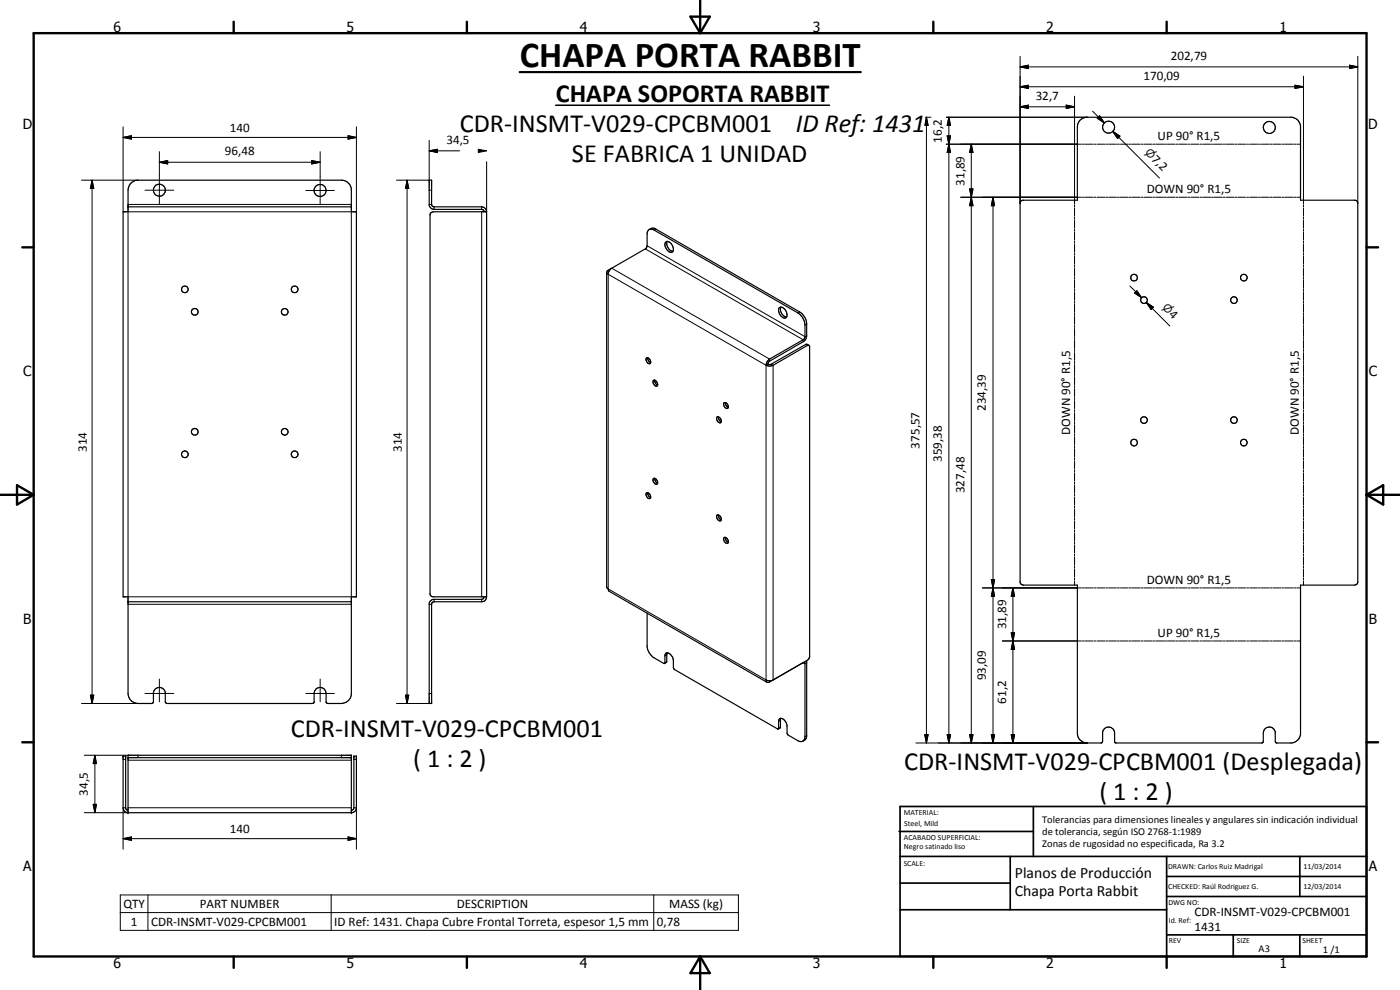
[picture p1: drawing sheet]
<svg xmlns="http://www.w3.org/2000/svg" width="420mm" height="297mm" viewBox="0 0 420 297" stroke-linecap="round" stroke-linejoin="round" font-family="sans-serif">
<g fill="none" stroke="#000" stroke-width=".35">
<path d="M324.2 36l1.7-.8h61.8a2.97 2.97 0 0 1 2.6 2.6v22.3h16.4l.5 .1 .3 .6v114l-.2 .4-.8 .4h-16.2v44.7a3.1 3.1 0 0 1-2.6 2.6h-4.6l-.4-.5v-2.8a1.82 1.82 0 0 0-1.9-1.4 1.82 1.82 0 0 0-1.7 1.8v2.6l-.3 .3h-44l-.3-.5v-2.4a1.82 1.82 0 0 0-1.6-1.8 1.82 1.82 0 0 0-2 1.4v2.8l-.2 .4-4.8 .1a3 3 0 0 1-2.6-2.9v-44.4h-16.2l-.6-.3-.4-.5v-114l.4-.6 .4-.1h16.4v-22l.2-1.1zM39.3 54.9a2.79 2.79 0 0 1 2.1-.8h61a3 3 0 0 1 3 2.6v6.8h1.6v115.6h-1.6v29.3a3 3 0 0 1-3 2.7l-4.2-.1-.3-.3v-2.6a1.8 1.8 0 0 0-1.8-1.9 1.8 1.8 0 0 0-1.8 1.9v2.6l-.5 .4h-43.7l-.5-.5v-2.8a1.8 1.8 0 0 0-1.8-1.6 1.8 1.8 0 0 0-1.8 1.6v2.8l-.2 .3-4.4 .2a3 3 0 0 1-3-3v-29h-1.5v-115.6h1.5v-6.4l.3-1.2zM38.4 62.1h67M145.3 63.5l-.1-.3-.6-.4h-14.3l-.9-.2-.6-1v-7.5h.7v7.2l.4 .7 14.7 .1a1.52 1.52 0 0 1 1.4 1.4M146 63.5h-16l-.8 .4-.1 .4v114l.3 .6 .6 .2h16M146 63.5v115.6M194.8 68.9l1-.4 .8 .1 43.4 25a4.9 4.9 0 0 1 2.1 3.3v4.1l-.6 1.2-10.5 6.2-.5 .9M199.8 72.6a1.41 1.41 0 0 1 2 1.1 1.22 1.22 0 0 1-.3 2 2.29 2.29 0 0 1-1.7-3.1zM200.2 72.4a2.41 2.41 0 0 0 1.8 3M182.1 81.7l.4 .6 .2-.8 .7-.9 10.4-6.1 .4-.8v-3.7a1.25 1.25 0 0 1 .8-1.2 1.25 1.25 0 0 1 1.3 .2l43.2 24.9a4.7 4.7 0 0 1 2.1 3.6v3.5l-.3 .7-10.6 6.2-.6 .9-.2 .8M182.1 81.7l.1 94.7 .6 1 47.4 27.3M183.5 80.5l-1.2 .7-.2 .5"/>
<path d="M233.9 92.3a1.96 1.96 0 0 1 2.3 2.2 .84 .84 0 0 1-.6 .9 .84 .84 0 0 1-1-.4 2.23 2.23 0 0 1-.7-2.7zM234.3 92.2a2.33 2.33 0 0 0 1.7 2.9M194 107.5a.99 .99 0 0 1 1.1 .4 .99 .99 0 0 1-.1 1.2 1.21 1.21 0 0 1-1-1.6zM194.4 107.4a1.44 1.44 0 0 0 .9 1.4M196 114.2a1.05 1.05 0 0 1 1.4 1.2 .55 .55 0 0 1-.5 .5 .55 .55 0 0 1-.6-.5l-.3-.4zM196.5 114.1a1.44 1.44 0 0 0 .9 1.5M229.9 109.6l1.1 .3 1-.3 10.3-5.9 .4-.1 .3 .3v93.2l-.7 1-10.5 6-1.1 .2-.8-.3 .3 .7M230.5 109.3l-.6 .3M242.8 103.6l-.9-.3-10.6 6h-.8M215.1 125.2a1.02 1.02 0 0 1 1.2 .4 1.02 1.02 0 0 1-.1 1.3 1.26 1.26 0 0 1-1.1-1.7zM215.6 125.1l.1 .8 .7 .6M217.2 120.9a1.11 1.11 0 0 1 1.3 1.5 1.02 1.02 0 0 1-1.2-.3 1.02 1.02 0 0 1-.1-1.2z"/>
<path d="M217.7 120.8a1.49 1.49 0 0 0 .9 1.4M194 147.9a1.06 1.06 0 0 1 1.1 .5 1.06 1.06 0 0 1-.1 1.2 1.21 1.21 0 0 1-1-1.7zM194.4 147.8l.4 1.2 .5 .3M196 143.7a1 1 0 0 1 1.2 .3 1 1 0 0 1 0 1.2 1.23 1.23 0 0 1-1.2-1.5zM196.5 143.5a1.44 1.44 0 0 0 .9 1.5M215.2 154.6a1.07 1.07 0 0 1 1.1 .5 1.07 1.07 0 0 1-.1 1.2 1.21 1.21 0 0 1-1-1.7zM215.6 154.5l.1 .8 .7 .7M145.3 179.1l-.1 .4-.6 .3h-14.6l-1.1 .9-.1 30.4h.7l.1-30.2 .7-.3h14.3a1.45 1.45 0 0 0 1.4-1.5M217.2 161.4a1.01 1.01 0 0 1 1.2 .4 1.01 1.01 0 0 1-.1 1.2 1.27 1.27 0 0 1-1.1-1.6zM217.7 161.2a1.38 1.38 0 0 0 .9 1.5M38.4 180.6h67M194.2 183.9v10.2a5 5 0 0 0 1.8 3.1l3.4 1.9 .1-2.3a.89 .89 0 0 1 .7-.9 .89 .89 0 0 1 1 .5l.8 1 .1 2.9 .2 .5 31.3 17.9"/>
<path d="M200.2 195.9l-.1 2.6-.6 .6M242 198.3l.1 22.7-.3 .7-.9 .7M230.2 204.7l.8-.1 10-5.8 .5 .1 .1 22.1-.2 .9-.5 .5M234.3 215.5a2.5 2.5 0 0 1 1.9 2.4v2.1l.3 .6 3.2 1.8h1.2M234.3 215.5l-.5 .5-.2 2.7M234.3 215.5l-.1 2.7-.6 .5M38.4 227.3h67M38.4 243.8v-17.2h67v17.2M38.4 243.1l-.6-.4-.1-.3v-15.5h-.8v15.5l.5 1 .8 .4h67.5l1-.6 .3-.8v-15.5h-.8v15.5l-.2 .5-.6 .2"/>
<circle cx="332.7" cy="38.1" r="1.8"/>
<circle cx="380.9" cy="38.2" r="1.79"/>
<circle cx="47.8" cy="57.1" r="1.79"/>
<circle cx="96.1" cy="57.1" r="1.81"/>
<circle cx="55.5" cy="86.8" r="1.01"/>
<circle cx="58.4" cy="93.5" r="1"/>
<circle cx="85.4" cy="93.6" r="1.01"/>
<circle cx="88.4" cy="86.8" r="1"/>
<circle cx="340.3" cy="83.3" r="1"/>
<circle cx="343.3" cy="90" r=".98"/>
<circle cx="370.3" cy="90" r="1"/>
<circle cx="373.3" cy="83.3" r=".99"/>
<circle cx="55.5" cy="136.3" r="1.01"/>
<circle cx="58.5" cy="129.5" r="1"/>
<circle cx="85.5" cy="129.5" r=".99"/>
<circle cx="88.4" cy="136.3" r="1"/>
<circle cx="340.4" cy="132.8" r="1"/>
<circle cx="343.3" cy="126" r=".99"/>
<circle cx="370.3" cy="126" r=".99"/>
<circle cx="373.3" cy="132.8" r="1"/>
</g>
<g fill="none" stroke="#000" stroke-width=".3">
<path d="M306.1 16.9v44.1M405 19.6l2.5 .5-2.5 .5zM407.5 16.9v44.1M36.9 38.1v25.4M107 38.1v25.4M277.7 35.2h1.7M278 35.2l.5 2.4h-1zM278 35.2v187.7M278 35.2l.5 2.4h-.8M278 35.2l-.3 1.5M284 35.2h42.3M284.8 35.2l.5 2.4h-1z"/>
<path d="M284.8 35.2v187.7M306.1 32l2.5-.5v1.1zM306.1 26l2.5-.4v.9zM306.1 20.1l2.5-.5v1zM306.1 32h16.4M306.1 26h85.1M306.1 20.1h101.4M320 31.5l2.5 .5-2.5 .6zM322.5 28.9v32.4M327.9 33.4l3.5 3.5M329.3 35.5l.7-.7 1.4 2.1zM330 34.8l1.4 2.1-2.1-1.4z"/>
<path d="M334 39.4l2.1 1.5-.7 .7zM334 39.4l14 14M388.7 25.6l2.5 .4-2.5 .5zM391.2 22.9v38.4M24.5 54.1h16.9M27.6 54.1l.5 2.5h-1zM27.6 54.1v157M36.9 41.2l2.5-.5v1zM36.9 41.2h70.1M43.5 57.1h8.6M47.8 48.7l2.5-.5v1zM47.8 45.5v15.9"/>
<path d="M47.8 48.7h48.3M91.8 57.1h8.6M93.5 48.2l2.6 .5-2.6 .5zM96.1 45.5v16M104.5 40.7l2.5 .5-2.5 .5zM122.2 54.1l.5 2.5h-1zM122.2 54.1v157M128.8 45.3l2.5-.5v1zM128.8 57.1h.7M128.8 42.1v12h-9.8M128.8 45.3h9.2M143.5 44.8l2.5 .5-2.5 .5z"/>
<path d="M146 48.5v15M284 43.3h40.5M284.3 40.8h1l-.5 2.5zM284.3 40.8l1 5h-1l1-5zM284.8 43.3l.5 2.5h-1zM288.3 59.2h36.2M291 56.7h1l-.5 2.5zM291 56.7l1 5h-1l1-5zM291.5 59.2l.5 2.5h-1zM291.5 43.3l.5 2.5h-1zM291.5 43.3v179.6M298 59.2l.5 2.5h-1z"/>
<path d="M298 59.2v163.7M324.8 59.2h.6M324.8 43.3h.6M325.7 59.2h2.3M325.7 43.3h2.3M328.3 59.2h.6M328.3 43.3h.6M329.2 59.2h2.3M329.2 43.3h2.3M331.8 59.2h.6M331.8 43.3h.6M332.7 59.2h2.4"/>
<path d="M332.7 43.3h2.4M335.4 59.2h.5M335.4 43.3h.5M336.2 59.2h2.4M336.2 43.3h2.4M338.9 59.2h.6M338.9 43.3h.6M339.8 59.2h2.3M339.8 43.3h2.3M342.4 59.2h.6M342.4 43.3h.6M343.3 59.2h2.3"/>
<path d="M343.3 43.3h2.3M345.9 59.2h.6M345.9 43.3h.6M346.8 59.2h2.4M346.8 43.3h2.4M349.5 59.2h.5M349.5 43.3h.5M350.3 59.2h2.4M350.3 43.3h2.4M353 59.2h.6M353 43.3h.6M353.9 59.2h2.3"/>
<path d="M353.9 43.3h2.3M356.5 59.2h.6M356.5 43.3h.6M357.4 59.2h2.3M357.4 43.3h2.3M360.1 59.2h.5M360.1 43.3h.5M360.9 59.2h2.4M360.9 43.3h2.4M363.6 59.2h.6M363.6 43.3h.6M364.4 59.2h2.4"/>
<path d="M364.4 43.3h2.4M367.1 59.2h.6M367.1 43.3h.6M368 59.2h2.4M368 43.3h2.4M370.6 59.2h.6M370.6 43.3h.6M371.5 59.2h2.3M371.5 43.3h2.3M374.2 59.2h.5M374.2 43.3h.5M375.1 59.2h2.3"/>
<path d="M375.1 43.3h2.3M377.7 59.2h.6M377.7 43.3h.6M378.6 59.2h2.3M378.6 43.3h2.3M381.2 59.2h.6M381.2 43.3h.6M382.1 59.2h2.4M382.1 43.3h2.4M384.8 59.2h.5M384.8 43.3h.5M385.6 59.2h2.4"/>
<path d="M385.6 43.3h2.4M388.3 59.2h.6M388.3 43.3h.6M389.2 59.2h1.1M389.2 43.3h1.1M38.4 61.3h67M38.4 63.5h67v115.6h-67zM128.8 61.3h.7M130.3 62.1v.7M144.6 62.1v.7M144.6 63.5v115.6M193.7 74.7l47.3 27.2v.6"/>
<path d="M194.2 73.7l47.4 27.3 .5-.3M196.8 68.7l-.5 .3M322.5 61.6v.5M322.5 62.5v2.4M322.5 65.2v.6M322.5 66.1v2.4M322.5 68.7v.7M322.5 69.7v2.4M322.5 72.4v.6M322.5 73.3v2.4M322.5 76v.6M322.5 76.9v2.4"/>
<path d="M322.5 79.6v.6M391.2 61.6v.5M391.2 62.5v2.4M391.2 65.2v.6M391.2 66.1v2.4M391.2 68.7v.7M391.2 69.7v2.4M391.2 72.4v.6M391.2 73.3v2.4M391.2 76v.6M391.2 76.9v2.4M391.2 79.6v.6"/>
<path d="M182.5 82.3l47.4 27.3v94.4l-47.4-27.3zM182.5 81.1l.3 .2M183.6 80.5l47.4 27.2v.7M240 93.6l-.5 .3M242.1 97.2l-.5 .3M322.5 80.5v2.4M322.5 83.2v.6M322.5 84.1v2.4M322.5 86.8v.6M322.5 87.7v2.4M322.5 90.4v.6M322.5 91.3v2.4"/>
<path d="M322.5 94v.7M322.5 94.9v2.4M322.5 97.7v.6M322.5 98.6v2.4M339.1 85.8l3.5 3.5M340.5 87.9l.7-.7 1.4 2.1zM341.2 87.2l1.4 2.1-2.1-1.4zM344 90.8l2.1 1.4-.6 .7zM344 90.8l7.1 7M391.2 80.5v2.4M391.2 83.2v.6M391.2 84.1v2.4"/>
<path d="M391.2 86.8v.6M391.2 87.7v2.4M391.2 90.4v.6M391.2 91.3v2.4M391.2 94v.7M391.2 94.9v2.4M391.2 97.7v.6M391.2 98.6v2.4M231.5 109.3l.5 .3v94.4M241.8 103.4l.5 .3M322.5 101.3v.6M322.5 102.2v2.4"/>
<path d="M322.5 104.9v.6M322.5 105.8v2.4M322.5 108.5v.6M322.5 109.4v2.4M322.5 112.1v.6M322.5 113v2.4M322.5 115.7v.6M322.5 116.6v2.4M322.5 119.3v.6M391.2 101.3v.6M391.2 102.2v2.4M391.2 104.9v.6"/>
<path d="M391.2 105.8v2.4M391.2 108.5v.6M391.2 109.4v2.4M391.2 112.1v.6M391.2 113v2.4M391.2 115.7v.6M391.2 116.6v2.4M391.2 119.3v.6M322.5 120.2v2.4M322.5 122.9v.6M322.5 123.8v2.4M322.5 126.5v.6"/>
<path d="M322.5 127.4v2.4M322.5 130.1v.6M322.5 131v2.4M322.5 133.7v.7M322.5 134.6v2.4M322.5 137.3v.7M322.5 138.3v2.3M391.2 120.2v2.4M391.2 122.9v.6M391.2 123.8v2.4M391.2 126.5v.6M391.2 127.4v2.4"/>
<path d="M391.2 130.1v.6M391.2 131v2.4M391.2 133.7v.7M391.2 134.6v2.4M391.2 137.3v.7M391.2 138.3v2.3M322.5 141v.6M322.5 141.9v2.4M322.5 144.6v.6M322.5 145.5v2.4M322.5 148.2v.6M322.5 149.1v2.4"/>
<path d="M322.5 151.8v.6M322.5 152.7v2.4M322.5 155.4v.6M322.5 156.3v2.4M322.5 159v.6M322.5 159.9v2.4M391.2 141v.6M391.2 141.9v2.4M391.2 144.6v.6M391.2 145.5v2.4M391.2 148.2v.6M391.2 149.1v2.4"/>
<path d="M391.2 151.8v.6M391.2 152.7v2.4M391.2 155.4v.6M391.2 156.3v2.4M391.2 159v.6M391.2 159.9v2.4M130.3 179.8v.8M144.6 179.8v.8M294.8 176.4h29.7M297.5 173.9h1l-.5 2.5zM298 176.4l.5 2.5h-1zM304 176.4l.5 2.5h-1z"/>
<path d="M304 176.4v46.5M322.5 162.6v.6M322.5 163.5v2.4M322.5 166.2v.6M322.5 167.1v2.4M322.5 169.8v.6M322.5 170.7v2.4M322.5 173.4v.6M322.5 174.4v1.2M324.8 176.4h.6M325.7 176.4h2.3M328.3 176.4h.6"/>
<path d="M329.2 176.4h2.3M331.8 176.4h.6M332.7 176.4h2.4M335.4 176.4h.5M336.2 176.4h2.4M338.9 176.4h.6M339.8 176.4h2.3M342.4 176.4h.6M343.3 176.4h2.3M345.9 176.4h.6M346.8 176.4h2.4M349.5 176.4h.5"/>
<path d="M350.3 176.4h2.4M353 176.4h.6M353.9 176.4h2.3M356.5 176.4h.6M357.4 176.4h2.3M360.1 176.4h.5M360.9 176.4h2.4M363.6 176.4h.6M364.4 176.4h2.4M367.1 176.4h.6M368 176.4h2.4M370.6 176.4h.6"/>
<path d="M371.5 176.4h2.3M374.2 176.4h.5M375.1 176.4h2.3M377.7 176.4h.6M378.6 176.4h2.3M381.2 176.4h.6M382.1 176.4h2.4M384.8 176.4h.5M385.6 176.4h2.4M388.3 176.4h.6M389.2 176.4h1.1M391.2 162.6v.6"/>
<path d="M391.2 163.5v2.4M391.2 166.2v.6M391.2 167.1v2.4M391.2 169.8v.6M391.2 170.7v2.4M391.2 173.4v.6M391.2 174.4v1.2M38.4 181.3h67M128.8 181.3h.7M200.1 198.5l-.6 .3M200.1 196.5l-.6 .3M241 198.8h.1"/>
<path d="M241 198.8l.6 .3 .5-.3M300.8 192.3h23.7M303.5 189.9h1l-.5 2.4zM304 192.3l.5 2.6h-1zM324.8 192.3h.6M325.7 192.3h2.3M328.3 192.3h.6M329.2 192.3h2.3M331.8 192.3h.6M332.7 192.3h2.4M335.4 192.3h.5M336.2 192.3h2.4"/>
<path d="M338.9 192.3h.6M339.8 192.3h2.3M342.4 192.3h.6M343.3 192.3h2.3M345.9 192.3h.6M346.8 192.3h2.4M349.5 192.3h.5M350.3 192.3h2.4M353 192.3h.6M353.9 192.3h2.3M356.5 192.3h.6M357.4 192.3h2.3"/>
<path d="M360.1 192.3h.5M360.9 192.3h2.4M363.6 192.3h.6M364.4 192.3h2.4M367.1 192.3h.6M368 192.3h2.4M370.6 192.3h.6M371.5 192.3h2.3M374.2 192.3h.5M375.1 192.3h2.3M377.7 192.3h.6M378.6 192.3h2.3"/>
<path d="M381.2 192.3h.6M382.1 192.3h2.4M384.8 192.3h.5M385.6 192.3h2.4M388.3 192.3h.6M389.2 192.3h1.1M24.5 211.1h16.9M27.1 208.6h1l-.5 2.5zM43.5 208.1h8.6M47.8 203.8v6.8M91.8 208.1h8.6M96.1 203.8v6.8"/>
<path d="M119 211.1h10.5M121.7 208.6h1l-.5 2.5zM128.8 208.1h.7M231 204.3v.3M234.2 218.2l-.5 .3M234.2 216.2l-.5 .3M25.3 226.6h13.1M28.5 226.6l.4 2.5h-.9zM28.5 226.6v17.2M36.9 227.8h.8M38.4 228.1h67M41.4 226.6v.7"/>
<path d="M102.4 226.6v.7M106.2 227.8h.8M242.1 220.7l-.5 .3M274.9 222.9h51.4M277.5 220.4h1l-.5 2.5zM284.3 220.4h1l-.5 2.5zM291 220.4h1l-.5 2.5zM297.5 220.4h1l-.5 2.5zM303.5 220.4h1l-.5 2.5zM25.3 243.8h13.1M28 241.3h.9l-.4 2.5zM36.9 251.6l2.5-.5v1z"/>
<path d="M36.9 251.6h70.1M37.7 242.4h-.8v12.4M38.4 242.4h67M104.5 251.1l2.5 .5-2.5 .5zM106.2 242.4h.8v12.4M36.1 268.5h185.5v10.6h-185.5zM36.1 273.8h185.5M44.4 268.5v10.6M99.4 268.5v10.6M196.2 268.5v10.6"/>
</g>
<g fill="#000">
<circle cx="36.9" cy="226.9" r=".18"/>
<circle cx="37.7" cy="226.9" r=".18"/>
<circle cx="105.4" cy="226.6" r=".18"/>
<circle cx="105.4" cy="227.3" r=".18"/>
<circle cx="106.2" cy="226.9" r=".18"/>
<circle cx="107" cy="226.9" r=".18"/>
<circle cx="38.4" cy="243.8" r=".18"/>
<circle cx="105.4" cy="243.8" r=".18"/>
</g>
<g fill="none" stroke="#000" stroke-width=".71">
<path d="M10.1 9.9h400v277.1h-400zM70.1 6.5v3.4M140.1 6.5v3.4M207.2 5h5.8l-2.9 4.9zM210.1 0v9.9M280.1 6.5v3.4M350.1 6.5v3.4M6.7 74.2h3.4M410.1 74.2h3.5M.1 148.5h10M5.1 145.6l5 2.9-5 2.9zM410.1 148.5h10"/>
<path d="M410.1 148.5l5-2.9v5.8zM6.7 222.7h3.4M410.1 222.7h3.5M70.1 287v3.4M140.1 287v3.4M210.1 287v10M210.1 287l2.9 5h-5.8zM280.1 287v3.4M350.1 287v3.4"/>
</g>
<g fill="none" stroke="#000" stroke-width=".51">
<path d="M269.8 249.5h40.3M270.1 242h140v45h-140zM270.1 257h140M303.2 257v16M310.1 242v15M350.1 257v30M390.1 257v12M270.1 265h33.1M270.1 273h80M350.1 269h60M350.1 263h60M350.1 280.5h60"/>
<path d="M370.1 280.5v6.5M390.1 280.5v6.5"/>
</g>
<g fill="#000">
<path d="M306.1 20.1l2.5-.5v1zM278 35.2l.5 2.4h-1zM284.8 35.2l.5 2.4h-1zM306.1 32l2.5-.5v1.1zM306.1 26l2.5-.4v.9zM320 31.5l2.5 .5-2.5 .6zM330 34.8l1.4 2.1-2.1-1.4zM388.7 25.6l2.5 .4-2.5 .5zM405 19.6l2.5 .5-2.5 .5zM27.6 54.1l.5 2.5h-1zM36.9 41.2l2.5-.5v1zM47.8 48.7l2.5-.5v1z"/>
<path d="M93.5 48.2l2.6 .5-2.6 .5zM104.5 40.7l2.5 .5-2.5 .5zM122.2 54.1l.5 2.5h-1zM128.8 45.3l2.5-.5v1zM143.5 44.8l2.5 .5-2.5 .5zM284.3 40.8h1l-.5 2.5zM284.8 43.3l.5 2.5h-1zM291 56.7h1l-.5 2.5zM291.5 43.3l.5 2.5h-1zM334 39.4l2.1 1.5-.7 .7zM291.5 59.2l.5 2.5h-1zM298 59.2l.5 2.5h-1z"/>
<path d="M341.2 87.2l1.4 2.1-2.1-1.4zM344 90.8l2.1 1.4-.6 .7zM297.5 173.9h1l-.5 2.5zM298 176.4l.5 2.5h-1zM304 176.4l.5 2.5h-1zM303.5 189.9h1l-.5 2.4zM304 192.3l.5 2.6h-1zM27.1 208.6h1l-.5 2.5zM121.7 208.6h1l-.5 2.5zM28.5 226.6l.4 2.5h-.9zM277.5 220.4h1l-.5 2.5zM284.3 220.4h1l-.5 2.5z"/>
<path d="M291 220.4h1l-.5 2.5zM297.5 220.4h1l-.5 2.5zM303.5 220.4h1l-.5 2.5zM28 241.3h.9l-.4 2.5zM36.9 251.6l2.5-.5v1zM104.5 251.1l2.5 .5-2.5 .5z"/>
</g>
<path d="M155.9 21.6h102.4" fill="none" stroke="#000" stroke-width=".63"/>
<path d="M166.8 31.6h82.2" fill="none" stroke="#000" stroke-width=".46"/>
<text font-size="11" x="156" y="20.1">CHAPA PORTA RABBIT</text>
<g font-size="7.9">
<text x="166.8" y="30.5">CHAPA SOPORTA RABBIT</text>
<text x="138" y="39.5">CDR-INSMT-V029-CPCBM001</text>
<text x="238.8" y="39.5">ID Ref: 1431</text>
<text x="171.6" y="48.5">SE FABRICA 1 UNIDAD</text>
<text x="87.2" y="221.1">CDR-INSMT-V029-CPCBM001</text>
<text x="124" y="230.2">( 1 : 2 )</text>
<text x="271.4" y="231.1">CDR-INSMT-V029-CPCBM001 (Desplegada)</text>
<text x="330" y="240.1">( 1 : 2 )</text>
</g>
<g font-size="4.7">
<text x="304.6" y="263.5">Planos de Producción</text>
<text x="304.6" y="268.9">Chapa Porta Rabbit</text>
</g>
<g font-size="4.2">
<text x="34" y="9.6">6</text>
<text x="104" y="9.6">5</text>
<text x="174" y="9.6">4</text>
<text x="244" y="9.6">3</text>
<text x="314" y="9.6">2</text>
<text x="384" y="9.6">1</text>
<text x="6.8" y="38.7">D</text>
<text x="410.6" y="38.7">D</text>
<text x="7" y="112.9">C</text>
<text x="410.8" y="112.9">C</text>
<text x="7" y="187.1">B</text>
<text x="410.8" y="187.1">B</text>
<text x="7" y="261.4">A</text>
<text x="410.8" y="261.4">A</text>
<text x="34" y="290.4">6</text>
<text x="104" y="290.4">5</text>
<text x="174" y="290.4">4</text>
<text x="244" y="290.4">3</text>
<text x="314" y="290.4">2</text>
<text x="384" y="290.4">1</text>
</g>
<g font-size="3.9">
<text x="351.4" y="18">202,79</text>
<text x="343.1" y="24">170,09</text>
<text x="310.8" y="30">32,7</text>
<text x="69" y="39.7">140</text>
<text x="347.4" y="42">UP 90° R1,5</text>
<text x="67.5" y="46.7">96,48</text>
<text x="134" y="43.2">34,5</text>
<text x="282.7" y="42.8" transform="rotate(-90 282.7 42.8)">16,2</text>
<text x="345.4" y="47.9" transform="rotate(45 345.4 47.9)">7,2</text>
<text x="289.4" y="55.7" transform="rotate(-90 289.4 55.7)">31,89</text>
<text x="344.2" y="57.9">DOWN 90° R1,5</text>
<text x="350.7" y="94.4" transform="rotate(45 350.7 94.4)">4</text>
<text x="295.9" y="123.3" transform="rotate(-90 295.9 123.3)">234,39</text>
<text x="321.2" y="130.5" transform="rotate(-90 321.2 130.5)">DOWN 90° R1,5</text>
<text x="389.8" y="130.5" transform="rotate(-90 389.8 130.5)">DOWN 90° R1,5</text>
<text x="26.1" y="135.6" transform="rotate(-90 26.1 135.6)">314</text>
<text x="120.6" y="135.6" transform="rotate(-90 120.6 135.6)">314</text>
<text x="276" y="134.6" transform="rotate(-90 276 134.6)">375,57</text>
<text x="282.7" y="138.6" transform="rotate(-90 282.7 138.6)">359,38</text>
<text x="289.4" y="148" transform="rotate(-90 289.4 148)">327,48</text>
<text x="344.2" y="175.1">DOWN 90° R1,5</text>
<text x="302" y="188.8" transform="rotate(-90 302 188.8)">31,89</text>
<text x="347.4" y="191.1">UP 90° R1,5</text>
<text x="295.9" y="204.2" transform="rotate(-90 295.9 204.2)">93,09</text>
<text x="302" y="211.1" transform="rotate(-90 302 211.1)">61,2</text>
<text x="26.4" y="238.7" transform="rotate(-90 26.4 238.7)">34,5</text>
<text x="69" y="250.1">140</text>
<text x="37" y="272.5">QTY</text>
<text x="60" y="272.4">PART NUMBER</text>
<text x="137.1" y="272.5">DESCRIPTION</text>
<text x="200.9" y="272.5">MASS (kg)</text>
<text x="358.5" y="275">CDR-INSMT-V029-CPCBM001</text>
<text x="39.3" y="277.7">1</text>
<text x="45.3" y="277.7">CDR-INSMT-V029-CPCBM001</text>
<text x="100.3" y="277.8">ID Ref: 1431. Chapa Cubre Frontal Torreta, espesor 1,5 mm</text>
<text x="197.1" y="277.7">0,78</text>
<text x="358.5" y="279.4">1431</text>
</g>
<g font-size="3.3">
<text x="343.5" y="45.9" transform="rotate(45 343.5 45.9)">n</text>
<text x="348.7" y="92.4" transform="rotate(45 348.7 92.4)">n</text>
</g>
<g font-size="3.1">
<text x="312.7" y="246.8">Tolerancias para dimensiones lineales y angulares sin indicación individual</text>
<text x="312.7" y="250.4">de tolerancia, según ISO 2768-1:1989</text>
<text x="312.7" y="254">Zonas de rugosidad no especificada, Ra 3.2</text>
<text x="377.7" y="285.6">A3</text>
<text x="397" y="285.9">1 /1</text>
</g>
<g font-size="2.4">
<text x="271.2" y="244.4">MATERIAL:</text>
<text x="271.3" y="252">ACABADO SUPERFICIAL:</text>
<text x="271.4" y="247.9">Steel, Mild</text>
<text x="271.3" y="254.6">Negro satinado liso</text>
<text x="271.2" y="259.7">SCALE:</text>
<text x="350.6" y="260.8">DRAWN: Carlos Ruiz Madrigal</text>
<text x="391.2" y="260.6">11/03/2014</text>
<text x="350.6" y="266.9">CHECKED: Raúl Rodriguez G.</text>
<text x="391.2" y="266.7">12/03/2014</text>
<text x="350.6" y="271.4">DWG NO:</text>
<text x="350.8" y="276.9">Id. Ref:</text>
<text x="350.8" y="282.8">REV</text>
<text x="371.2" y="282.9">SIZE</text>
<text x="390.9" y="282.9">SHEET</text>
</g>
</svg>
